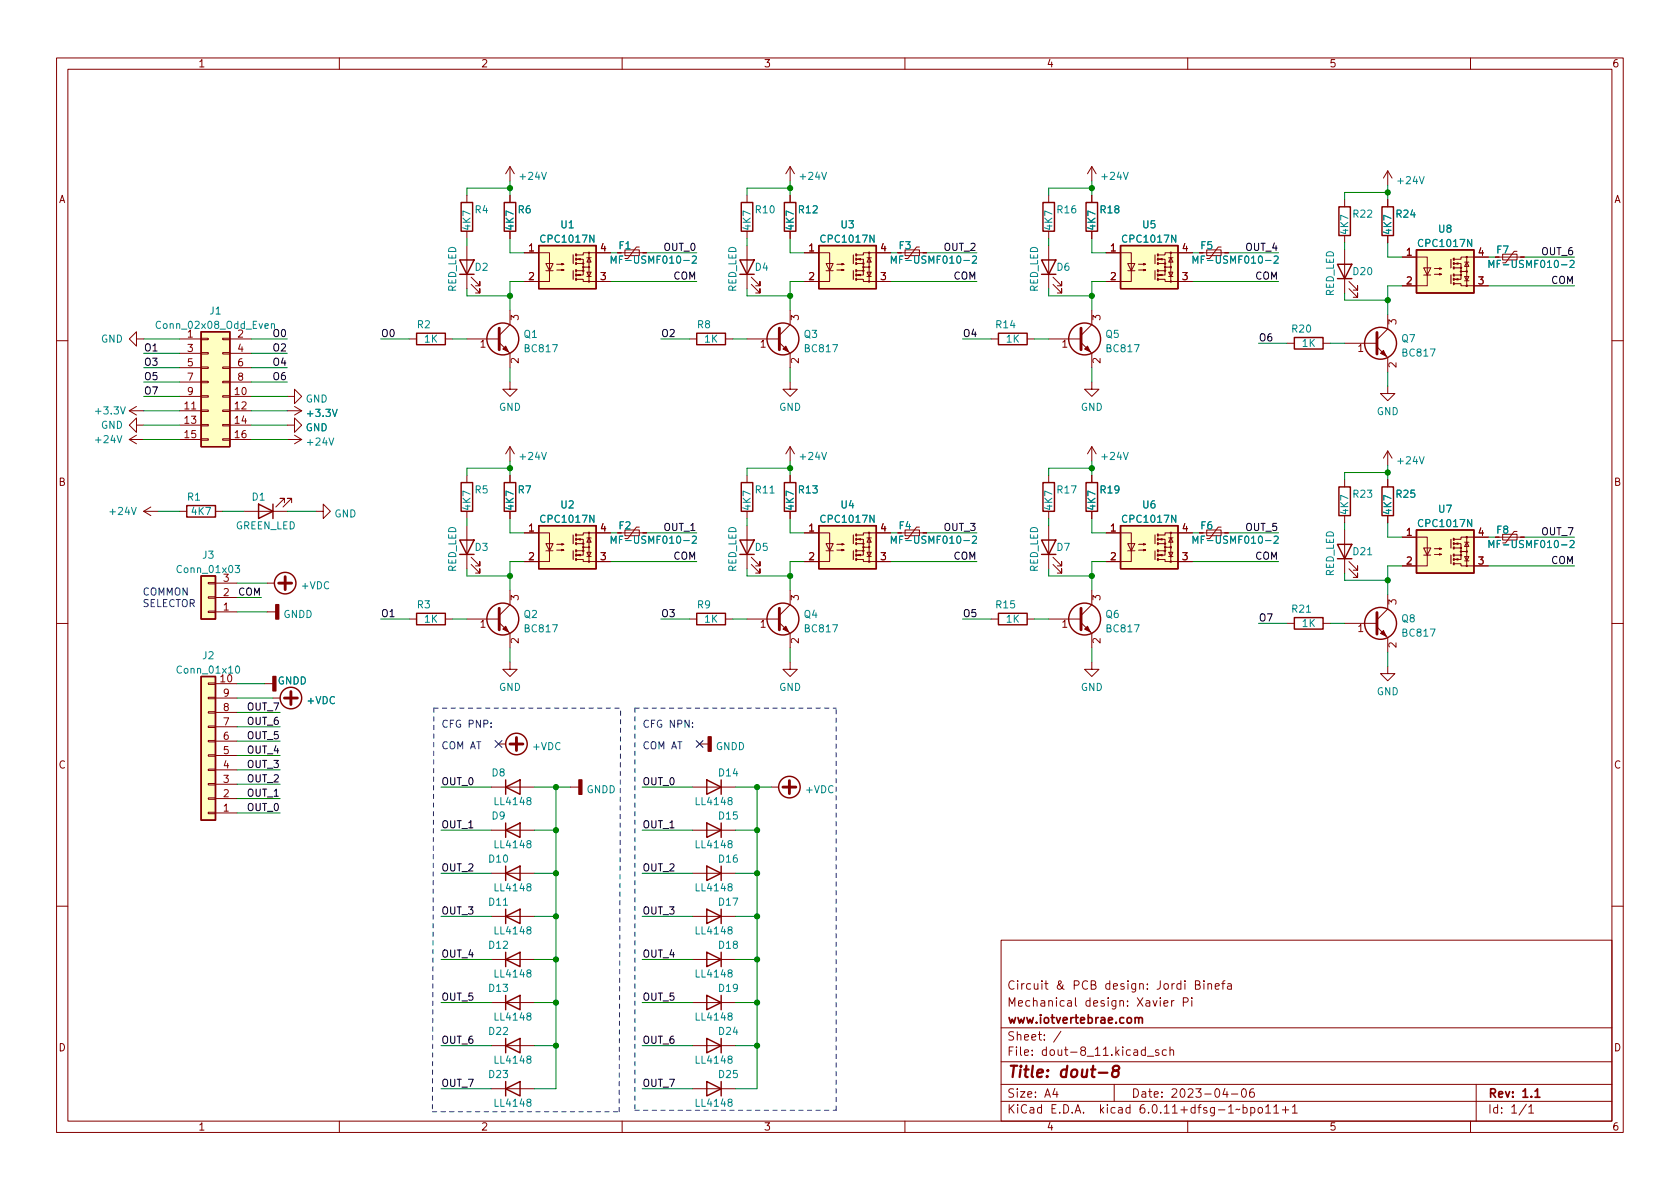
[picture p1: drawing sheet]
<svg xmlns="http://www.w3.org/2000/svg" width="297mm" height="210mm" viewBox="0 0 297 210" stroke-linecap="round" stroke-linejoin="round" font-family="sans-serif">
<g fill="none" stroke="#840000" stroke-width=".18">
<path d="M10 10.2h277v190.1h-277zM12 12.2h273v186.1h-273zM60 10.2v2M110 10.2v2M160 10.2v2M210 10.2v2M260 10.2v2M82.5 34.5v1.3M90.2 29.5v2.5M90.2 34.5v1.3M90.2 29.5l-.8 1.2M90.2 29.5l.7 1.2"/>
<path d="M132.1 34.5v1.3M139.7 29.5v2.5M139.7 34.5v1.3M139.7 29.5l-.8 1.2M139.7 29.5l.8 1.2M185.4 34.5v1.3M193 29.5v2.5M193 34.5v1.3M193 29.5l-.7 1.2M193 29.5l.8 1.2M237.7 35.3v1.3M245.4 30.2v2.6"/>
<path d="M245.4 35.3v1.3M245.4 30.2l-.8 1.3M245.4 30.2l.7 1.3M24.1 59.9v-1.2l-1.2 1.2 1.2 1.3v-1.3h1.3M31.7 59.9h3.9M35.6 59.8h1.2v.3h-1.2zM39.4 59.8h1.2v.3h-1.2zM40.6 59.9h3.8M72.4 59.9h1.3M78.7 59.9h1.3M82.5 40.9v1.3M82.5 43.4v7.6"/>
<path d="M82.5 59.9h5.8M83.3 50.3l1.5 1.5v-.8v.8h-.7M83.3 49l1.5 1.5v-.7v.7h-.7M90.2 40.9v1.3M90.2 54.9v2.5l-1.9 1.9M90.4 56.6v-.8l.4 .4 .2-.4h.5l.1 .2-.1 .6M92.7 44.7h4.5v5.1h-4.5M96.5 46.6h1.3l-.6 1.3zM96.5 47.9h1.3M98.4 47.7h1.3l-.4 .2v-.3l.4 .1M98.4 46.7h1.3l-.4 .2v-.3l.4 .1M102 45.8h1.1v.8"/>
<path d="M102 49.4h1.1v.4h4.8M102 46.6h1.1v1.3h-1.1M102.1 48.6l.5-.1v.3zM102.1 45.8l.5-.1v.3zM103.1 47.9v.7h-1.1M103.1 47.2h1M103.8 48.1h.7l-.4 .8zM103.8 48.9h.7M103.8 45.6h.7M104.1 45.6l.4 .7h-.7zM104.1 44.7v5.1M107.9 44.7h-4.8v.4h-1.1"/>
<path d="M109.2 44.7h5.1M110.5 44.2h2.5v1h-2.5zM113 43.7h-.5l-1.5 2h-.5M121.9 59.9h1.3M128.3 59.9h1.2M132.1 40.9v1.3M132.1 43.4v7.6M132.1 59.9h5.7M132.8 50.3l1.6 1.5v-.8v.8h-.8M132.8 49l1.6 1.5v-.7v.7h-.8M139.7 40.9v1.3M139.7 54.9v2.5l-1.9 1.9"/>
<path d="M139.9 56.6v-.8l.5 .4 .1-.4h.5l.2 .2-.2 .6M142.2 44.7h4.5v5.1h-4.5M146 46.6h1.3l-.6 1.3zM146 47.9h1.3M148 47.7h1.2l-.4 .2v-.3l.4 .1M148 46.7h1.2l-.4 .2v-.3l.4 .1M151.5 45.8h1.2v.8M151.5 49.4h1.2v.4h4.8M151.5 46.6h1.2v1.3h-1.2M151.6 48.6l.5-.1v.3zM151.6 45.8l.5-.1v.3zM152.7 47.9v.7h-1.2"/>
<path d="M152.7 47.2h1M153.3 48.1h.8l-.4 .8zM153.3 48.9h.8M153.3 45.6h.8M153.7 45.6l.4 .7h-.8zM153.7 44.7v5.1M157.5 44.7h-4.8v.4h-1.2M158.7 44.7h5.1M160 44.2h2.6v1h-2.6zM162.6 43.7h-.5l-1.6 2h-.5M175.3 59.9h1.2M181.6 59.9h1.3"/>
<path d="M185.4 59.9h5.7M185.4 40.9v1.3M185.4 43.4v7.6M186.2 50.3l1.5 1.5v-.8v.8h-.8M186.2 49l1.5 1.5v-.7v.7h-.8M193 40.9v1.3M193 54.9v2.5l-1.9 1.9M193.2 56.6v-.8l.5 .4 .1-.4h.6l.1 .2-.1 .6M195.6 44.7h4.4v5.1h-4.4M199.4 46.6h1.3l-.7 1.3zM199.4 47.9h1.3M201.3 47.7h1.3l-.4 .2v-.3l.4 .1"/>
<path d="M201.3 46.7h1.3l-.4 .2v-.3l.4 .1M204.9 45.8h1.1v.8M204.9 49.4h1.1v.4h4.8M204.9 46.6h1.1v1.3h-1.1M205 48.6l.5-.1v.3zM205 45.8l.5-.1v.3zM206 47.9v.7h-1.1M206 47.2h1M206.6 48.1h.8l-.4 .8zM206.6 48.9h.8M206.6 45.6h.8M207 45.6l.4 .7h-.8z"/>
<path d="M207 44.7v5.1M210.8 44.7h-4.8v.4h-1.1M212.1 44.7h5.1M213.4 44.2h2.5v1h-2.5zM215.9 43.7h-.5l-1.5 2h-.5M237.7 41.7v1.2M237.7 44.2v7.6M238.5 51l1.5 1.6v-.8v.8h-.7M238.5 49.8l1.5 1.5v-.8v.8h-.7M245.4 41.7v1.2M245.4 55.6v2.6l-1.9 1.9M245.6 57.3v-.8l.4 .5 .2-.4h.5l.1 .2-.1 .5"/>
<path d="M247.9 45.5h4.4v5h-4.4M251.7 47.4h1.3l-.7 1.2zM251.7 48.6h1.3M253.6 48.5h1.3l-.4 .1v-.2l.4 .1M253.6 47.5h1.3l-.4 .1v-.2l.4 .1M257.2 46.6h1.1v.8M257.2 50.2h1.1v.3h4.8M257.2 47.4h1.1v1.2h-1.1M257.3 49.4l.5-.1v.2zM257.3 46.6l.5-.1v.2zM258.3 48.6v.8h-1.1M258.3 48h1"/>
<path d="M259 48.9h.7l-.4 .8zM259 49.7h.7M259 46.3h.7M259.3 46.3l.4 .8h-.7zM259.3 45.5v5M263.1 45.5h-4.8v.3h-1.1M264.4 45.5h5.1M265.7 45h2.5v1h-2.5zM268.2 44.4h-.5l-1.5 2.1h-.5M10 60.2h2M22.9 72.6l1.2 .8M22.9 72.6h2.5"/>
<path d="M22.9 77.7l1.2 .8M22.9 77.7h2.5M24.1 75.2v-1.3l-1.2 1.3 1.2 1.2v-1.2h1.3M24.1 71.9l-1.2 .7M24.1 77l-1.2 .7M31.7 72.6h3.9M31.7 77.7h3.9M31.7 70.1h3.9M31.7 75.2h3.9M31.7 62.5h3.9M31.7 65h3.9M31.7 67.6h3.9"/>
<path d="M33.9 72.3h.7M35.6 77.6h1.2v.2h-1.2zM35.6 75.1h1.2v.2h-1.2zM35.6 72.5h1.2v.3h-1.2zM35.6 70h1.2v.2h-1.2zM35.6 67.4h1.2v.3h-1.2zM35.6 64.9h1.2v.2h-1.2zM35.6 62.4h1.2v.2h-1.2zM39.4 77.6h1.2v.2h-1.2zM39.4 75.1h1.2v.2h-1.2zM39.4 72.5h1.2v.3h-1.2zM39.4 70h1.2v.2h-1.2z"/>
<path d="M39.4 67.4h1.2v.3h-1.2zM39.4 64.9h1.2v.2h-1.2zM39.4 62.4h1.2v.2h-1.2zM40.6 72.6h3.8M40.6 77.7h3.8M40.6 70.1h3.8M40.6 75.2h3.8M40.6 62.5h3.8M40.6 65h3.8M40.6 67.6h3.8M50.8 75.2h1.3v-1.3l1.2 1.3-1.2 1.2v-1.2M50.8 70.1h1.3v-1.3l1.2 1.3-1.2 1.3v-1.3"/>
<path d="M50.8 72.6h2.5M50.8 77.7h2.5M52.1 77l1.2 .7M52.1 71.9l1.2 .7M53.3 77.7l-1.2 .8M53.3 72.6l-1.2 .8M85 60.5l.4-.4v1.3M88.3 60.6l1.9 1.9v2.5M90.2 67.6v1.2h1.2l-1.2 1.3-1.3-1.3h1.3M90.2 79v2.5M90.2 79l-.8 1.3M90.2 79l.7 1.3"/>
<path d="M91.6 63.4v.8l-.9-.8-.3 .2 .1 .5M134.6 60.5l.3-.4v1.3M137.8 60.6l1.9 1.9v2.5M139.7 67.6v1.2h1.3l-1.3 1.3-1.3-1.3h1.3M139.7 79v2.5M139.7 79l-.8 1.3M139.7 79l.8 1.3M141.2 63.4v.8l-.9-.8-.4 .2 .1 .5M187.9 60.5l.4-.4v1.3M191.1 60.6l1.9 1.9v2.5M193 67.6v1.2h1.3l-1.3 1.3-1.2-1.3h1.2M193 79v2.5"/>
<path d="M193 79l-.7 1.3M193 79l.8 1.3M194.5 63.4v.8l-.9-.8-.4 .2 .2 .5M227.6 60.7h1.3M233.9 60.7h1.3M237.7 60.7h5.8M240.2 61.3l.4-.4v1.3M243.5 61.3l1.9 1.9v2.6M245.4 68.3v1.3h1.2l-1.2 1.3-1.3-1.3h1.3M245.4 79.8v2.5M245.4 79.8l-.8 1.2M245.4 79.8l.7 1.2"/>
<path d="M246.8 64.1v.8l-.9-.8-.3 .3 .1 .5M285 60.2h2M25.4 90.4h2.5M25.4 90.4l1.3 .8M26.7 89.7l-1.3 .7M31.7 90.4h1.3M38.1 90.4h1.3M43.2 90.4h7.6M50.3 88.9v-.8h-.8h.8l-1.5 1.6M51.6 88.9v-.8h-.8h.8l-1.6 1.6M55.9 90.4h1.2v-1.3l1.3 1.3-1.3 1.3v-1.3M82.5 84.1v1.2"/>
<path d="M82.5 90.4v1.3M82.5 93v7.6M83.3 99.8l1.5 1.5v-.7v.7h-.7M83.3 98.5l1.5 1.6v-.8v.8h-.7M90.2 84.1v1.2M90.2 90.4v1.3M92.7 94.2h4.5v5.1h-4.5M96.5 96.1h1.3l-.6 1.3zM96.5 97.4h1.3M98.4 97.3h1.3l-.4 .1v-.3l.4 .2M98.4 96.3h1.3l-.4 .1v-.3l.4 .2M102 95.4h1.1v.7"/>
<path d="M102 98.9h1.1v.4h4.8M102 96.1h1.1v1.3h-1.1M102.1 98.2l.5-.2v.3zM102.1 95.4l.5-.2v.3zM103.1 97.4v.8h-1.1M103.1 96.8h1M103.8 97.7h.7l-.4 .7zM103.8 98.4h.7M103.8 95.1h.7M104.1 95.1l.4 .8h-.7zM104.1 94.2v5.1M107.9 94.2h-4.8v.4h-1.1"/>
<path d="M109.2 94.2h5.1M110.5 93.7h2.5v1h-2.5zM113 93.2h-.5l-1.5 2h-.5M132.1 84.1v1.2M132.1 90.4v1.3M132.1 93v7.6M132.8 99.8l1.6 1.5v-.7v.7h-.8M132.8 98.5l1.6 1.6v-.8v.8h-.8M139.7 84.1v1.2M139.7 90.4v1.3M142.2 94.2h4.5v5.1h-4.5M146 96.1h1.3l-.6 1.3z"/>
<path d="M146 97.4h1.3M148 97.3h1.2l-.4 .1v-.3l.4 .2M148 96.3h1.2l-.4 .1v-.3l.4 .2M151.5 95.4h1.2v.7M151.5 98.9h1.2v.4h4.8M151.5 96.1h1.2v1.3h-1.2M151.6 98.2l.5-.2v.3zM151.6 95.4l.5-.2v.3zM152.7 97.4v.8h-1.2M152.7 96.8h1M153.3 97.7h.8l-.4 .7zM153.3 98.4h.8"/>
<path d="M153.3 95.1h.8M153.7 95.1l.4 .8h-.8zM153.7 94.2v5.1M157.5 94.2h-4.8v.4h-1.2M158.7 94.2h5.1M160 93.7h2.6v1h-2.6zM162.6 93.2h-.5l-1.6 2h-.5M185.4 84.1v1.2M185.4 90.4v1.3M185.4 93v7.6M186.2 99.8l1.5 1.5v-.7v.7h-.8M186.2 98.5l1.5 1.6v-.8v.8h-.8"/>
<path d="M193 84.1v1.2M193 90.4v1.3M195.6 94.2h4.4v5.1h-4.4M199.4 96.1h1.3l-.7 1.3zM199.4 97.4h1.3M201.3 97.3h1.3l-.4 .1v-.3l.4 .2M201.3 96.3h1.3l-.4 .1v-.3l.4 .2M204.9 95.4h1.1v.7M204.9 98.9h1.1v.4h4.8M204.9 96.1h1.1v1.3h-1.1M205 98.2l.5-.2v.3zM205 95.4l.5-.2v.3z"/>
<path d="M206 97.4v.8h-1.1M206 96.8h1M206.6 97.7h.8l-.4 .7zM206.6 98.4h.8M206.6 95.1h.8M207 95.1l.4 .8h-.8zM207 94.2v5.1M210.8 94.2h-4.8v.4h-1.1M212.1 94.2h5.1M213.4 93.7h2.5v1h-2.5zM215.9 93.2h-.5l-1.5 2h-.5M237.7 84.8v1.3"/>
<path d="M237.7 91.2v1.3M237.7 93.7v7.6M238.5 99.3l1.5 1.5v-.7v.7h-.7M245.4 84.8v1.3M245.4 91.2v1.3M247.9 95h4.4v5.1h-4.4M251.7 96.9h1.3l-.7 1.3zM251.7 98.2h1.3M253.6 98h1.3l-.4 .2v-.3l.4 .1M253.6 97h1.3l-.4 .1v-.2l.4 .1M257.2 96.1h1.1v.8M257.2 99.7h1.1v.4h4.8"/>
<path d="M257.2 96.9h1.1v1.3h-1.1M257.3 98.9l.5-.1v.3zM257.3 96.1l.5-.1v.3zM258.3 98.2v.7h-1.1M258.3 97.5h1M259 98.4h.7l-.4 .8zM259 99.2h.7M259 95.9h.7M259.3 95.9l.4 .7h-.7zM259.3 95v5.1M263.1 95h-4.8v.4h-1.1M264.4 95h5.1"/>
<path d="M265.7 94.5h2.5v1h-2.5zM268.2 94h-.5l-1.5 2h-.5M10 110.2h2M36.8 103h1.3v.2h-1.3zM36.8 105.5h1.3v.3h-1.3zM36.8 108.1h1.3v.2h-1.3zM38.1 108.2h3.8M38.1 105.7h3.8M38.1 103.1h3.8M47.2 108.2h1.6M47.2 103.1h1.3M72.4 109.5h1.3"/>
<path d="M78.7 109.5h1.3M82.5 109.5h5.8M85 110l.4-.3v1.2M88.3 110.1l1.9 1.9v2.5M90.2 117.1v1.3h1.2l-1.2 1.2-1.3-1.2h1.3M90.2 104.4v2.5l-1.9 1.9M90.4 106.1v-.8l.4 .4 .2-.3h.5l.1 .1-.1 .6M91.6 112.9v.8l-.9-.8-.3 .3 .1 .4M121.9 109.5h1.3M128.3 109.5h1.2M132.1 109.5h5.7M134.6 110l.3-.3v1.2"/>
<path d="M137.8 110.1l1.9 1.9v2.5M139.7 117.1v1.3h1.3l-1.3 1.2-1.3-1.2h1.3M139.7 104.4v2.5l-1.9 1.9M139.9 106.1v-.8l.5 .4 .1-.3h.5l.2 .1-.2 .6M141.2 112.9v.8l-.9-.8-.4 .3 .1 .4M175.3 109.5h1.2M181.6 109.5h1.3M185.4 109.5h5.7M187.9 110l.4-.3v1.2M191.1 110.1l1.9 1.9v2.5M193 117.1v1.3h1.3l-1.3 1.2-1.2-1.2h1.2M193 104.4v2.5l-1.9 1.9"/>
<path d="M193.2 106.1v-.8l.5 .4 .1-.3h.6l.1 .1-.1 .6M194.5 112.9v.8l-.9-.8-.4 .3 .2 .4M227.6 110.2h1.3M233.9 110.2h1.3M237.7 110.2h5.8M238.5 100.6l1.5 1.5v-.8v.8h-.7M240.2 110.8l.4-.4v1.3M243.5 110.9l1.9 1.9v2.5M245.4 117.9v1.2h1.2l-1.2 1.3-1.3-1.3h1.3M245.4 105.2v2.5l-1.9 1.9M245.6 106.8v-.7l.4 .4 .2-.4h.5l.1 .2-.1 .5M246.8 113.7v.8l-.9-.8-.3 .2 .1 .5"/>
<path d="M285 110.2h2M36.8 120.8h1.3v.2h-1.3zM36.8 123.3h1.3v.3h-1.3zM36.8 125.9h1.3v.2h-1.3zM36.8 128.4h1.3v.2h-1.3zM36.8 130.9h1.3v.3h-1.3zM36.8 133.5h1.3v.2h-1.3zM36.8 136h1.3v.3h-1.3zM36.8 138.6h1.3v.2h-1.3zM38.1 123.4h3.8M38.1 120.9h3.8M38.1 138.7h3.8"/>
<path d="M38.1 136.1h3.8M38.1 133.6h3.8M38.1 131.1h3.8M38.1 128.5h3.8M38.1 126h3.8M46.7 120.9h1.6M48.3 123.4h1.2M86.9 139.2h7.6M88.1 131.6h1.3M100.8 139.2h1.6M122.4 139.2h7.6M123.7 131.6h1.5"/>
<path d="M136.4 139.2h1.3M36.8 141.1h1.3v.2h-1.3zM36.8 143.6h1.3v.3h-1.3zM38.1 143.8h3.8M38.1 141.2h3.8M86.9 154.4h7.6M86.9 146.8h7.6M122.4 154.4h7.6M122.4 146.8h7.6M10 160.2h2M86.9 162h7.6M86.9 169.7h7.6"/>
<path d="M86.9 177.3h7.6M122.4 162h7.6M122.4 169.7h7.6M122.4 177.3h7.6M177 166.3h108v32h-108zM184.7 173.9h.6M184.9 173.4v1.3l.4 .2M188.8 177h.6v.9M189.4 177.3l-.5 .1a.29 .29 0 0 0-.2 .2 .29 .29 0 0 0 .2 .3h.5M190.1 176.4v1.3l.3 .2M199.4 177.8v.1M199.4 177v.1"/>
<path d="M202.9 174.8v.1M202.9 174v.1M285 160.2h2M60 198.3v2M86.9 192.5h7.6M86.9 184.9h7.6M110 198.3v2M122.4 192.5h7.6M122.4 184.9h7.6M160 198.3v2M177 194.8h108M177 191.8h108"/>
<path d="M177 187.8h108M177 181.8h108M182.5 186.5v.1M182.5 185.7v.1M184.6 183.8v.1M184.6 183v.1M187.6 182.4l-1.3 1.9M197 191.8v3M204.9 185.7l-.4-.1-.2 .2 .1 .3 .5 .1v.4h-.6M206.2 185.7l-.4-.1-.3 .3v.4l.1 .3h.6M206.9 185.8l.2-.2 .3 .1 .1 .9M206.9 185.1v1.5"/>
<path d="M210 198.3v2M217.7 193.5h1.2M219.7 192.6l.2-.1a.81 .81 0 0 1 .5 .7 .81 .81 0 0 1-.3 .8h-.1a.81 .81 0 0 1-.6-.6 .81 .81 0 0 1 .3-.8zM221.6 192.5a.59 .59 0 0 0-.7 .7v.5l.2 .3h.4l.2-.1 .1-.5-.2-.2-.4-.1-.3 .3M223.8 196.8h.8M225.2 195.8l.4-.5v1.5M225.2 196.8h.9M226.7 196.3h1.2M227.3 195.7v1.1M228.5 195.8l.4-.5v1.5M228.5 196.8h.9M260 198.3v2"/>
<path d="M261 191.8v6.5M270.3 195.8l.4-.5v1.5M270.3 196.8h.9"/>
<circle cx="103.1" cy="47.9" r=".13"/>
<circle cx="103.1" cy="47.2" r=".13"/>
<circle cx="103.1" cy="46.6" r=".13"/>
<circle cx="104.1" cy="49.8" r=".13"/>
<circle cx="104.1" cy="47.2" r=".13"/>
<circle cx="104.1" cy="44.7" r=".13"/>
<circle cx="152.7" cy="46.6" r=".13"/>
<circle cx="152.7" cy="47.2" r=".13"/>
<circle cx="152.7" cy="47.9" r=".13"/>
<circle cx="153.7" cy="49.8" r=".13"/>
<circle cx="153.7" cy="47.2" r=".13"/>
<circle cx="153.7" cy="44.7" r=".13"/>
<circle cx="206" cy="47.9" r=".13"/>
<circle cx="206" cy="47.2" r=".13"/>
<circle cx="206" cy="46.6" r=".13"/>
<circle cx="207" cy="47.2" r=".13"/>
<circle cx="207" cy="44.7" r=".13"/>
<circle cx="207" cy="49.8" r=".13"/>
<circle cx="258.3" cy="48.6" r=".13"/>
<circle cx="258.3" cy="48" r=".13"/>
<circle cx="258.3" cy="47.4" r=".13"/>
<circle cx="259.3" cy="50.5" r=".13"/>
<circle cx="259.3" cy="48" r=".13"/>
<circle cx="259.3" cy="45.5" r=".13"/>
<circle cx="103.1" cy="96.1" r=".13"/>
<circle cx="103.1" cy="97.4" r=".13"/>
<circle cx="103.1" cy="96.8" r=".13"/>
<circle cx="104.1" cy="99.3" r=".13"/>
<circle cx="104.1" cy="96.8" r=".13"/>
<circle cx="104.1" cy="94.2" r=".13"/>
<circle cx="152.7" cy="96.8" r=".13"/>
<circle cx="152.7" cy="96.1" r=".13"/>
<circle cx="152.7" cy="97.4" r=".13"/>
<circle cx="153.7" cy="99.3" r=".13"/>
<circle cx="153.7" cy="96.8" r=".13"/>
<circle cx="153.7" cy="94.2" r=".13"/>
<circle cx="206" cy="97.4" r=".13"/>
<circle cx="206" cy="96.1" r=".13"/>
<circle cx="206" cy="96.8" r=".13"/>
<circle cx="207" cy="96.8" r=".13"/>
<circle cx="207" cy="94.2" r=".13"/>
<circle cx="207" cy="99.3" r=".13"/>
<circle cx="258.3" cy="97.5" r=".13"/>
<circle cx="258.3" cy="98.2" r=".13"/>
<circle cx="258.3" cy="96.9" r=".13"/>
<circle cx="259.3" cy="97.5" r=".13"/>
<circle cx="259.3" cy="95" r=".13"/>
<circle cx="259.3" cy="100.1" r=".13"/>
</g>
<path d="M197.1 189.3l-.3-.2v-.3a.64 .64 0 0 1 1-.1l.1 .2a.66 .66 0 0 1-.8 .4 .65 .65 0 0 0-.3 1.1 .65 .65 0 0 0 .8-.1 .65 .65 0 0 0 0-.9l-.1-.1" fill="none" stroke="#840000" stroke-width=".4"/>
<path d="M200.7 180.1l.2-.2 .4 .1v.9M201.3 180.1l.3-.2 .3 .1 .1 .9" fill="none" stroke="#840000" stroke-width=".3"/>
<g fill="none" stroke="#840000" stroke-width=".25">
<path d="M81.5 35.8h2.1v5.1h-2.1zM89.2 35.8h2v5.1h-2zM131.1 35.8h2v5.1h-2zM138.7 35.8h2v5.1h-2zM184.4 35.8h2v5.1h-2zM192 35.8h2.1v5.1h-2.1zM236.7 36.6h2.1v5.1h-2.1zM244.3 36.6h2.1v5.1h-2.1zM35.6 58.7h5v20.3h-5zM73.7 58.9h5v2.1h-5zM81.3 46h2.5l-1.3 2.5zM81.3 48.5h2.5"/>
<path d="M95.2 43.4h10.2v7.6h-10.2zM123.2 58.9h5.1v2.1h-5.1zM130.8 46h2.5l-1.2 2.5zM130.8 48.5h2.5M144.8 43.4h10.1v7.6h-10.1zM176.5 58.9h5.1v2.1h-5.1zM184.1 46h2.6l-1.3 2.5zM184.1 48.5h2.6M198.1 43.4h10.2v7.6h-10.2zM228.9 59.7h5v2h-5zM236.5 46.7h2.5l-1.3 2.6zM236.5 49.3h2.5"/>
<path d="M250.4 44.2h10.2v7.6h-10.2zM33 89.4h5.1v2h-5.1zM45.7 89.1l2.6 1.3-2.6 1.3zM48.3 89.1v2.6M81.3 95.5h2.5l-1.3 2.5zM81.3 98h2.5M81.5 85.3h2.1v5.1h-2.1zM89.2 85.3h2v5.1h-2zM95.2 93h10.2v7.6h-10.2zM130.8 95.5h2.5l-1.2 2.5zM130.8 98h2.5M131.1 85.3h2v5.1h-2z"/>
<path d="M138.7 85.3h2v5.1h-2zM144.8 93h10.1v7.6h-10.1zM184.1 95.5h2.6l-1.3 2.5zM184.1 98h2.6M184.4 85.3h2v5.1h-2zM192 85.3h2.1v5.1h-2.1zM198.1 93h10.2v7.6h-10.2zM236.5 96.3h2.5l-1.3 2.5zM236.5 98.8h2.5M236.7 86.1h2.1v5.1h-2.1zM244.3 86.1h2.1v5.1h-2.1zM250.4 93.7h10.2v7.6h-10.2z"/>
<path d="M35.6 101.8h2.5v7.7h-2.5zM35.6 119.6h2.5v25.4h-2.5zM73.7 108.5h5v2h-5zM123.2 108.5h5.1v2h-5.1zM176.5 108.5h5.1v2h-5.1zM228.9 109.2h5v2h-5zM89.4 139.2l2.5-1.3v2.6zM89.4 137.9v2.6M125 137.9l2.5 1.3-2.5 1.3zM127.5 137.9v2.6M89.4 154.4l2.5-1.2v2.5zM89.4 146.8l2.5-1.3v2.6z"/>
<path d="M89.4 145.5v2.6M89.4 153.2v2.5M125 145.5l2.5 1.3-2.5 1.3zM125 153.2l2.5 1.2-2.5 1.3zM127.5 145.5v2.6M127.5 153.2v2.5M89.4 162l2.5-1.2v2.5zM89.4 169.7l2.5-1.3v2.5zM89.4 177.3l2.5-1.3v2.6zM89.4 160.8v2.5M89.4 168.4v2.5M89.4 176v2.6"/>
<path d="M125 160.8l2.5 1.2-2.5 1.3zM125 168.4l2.5 1.3-2.5 1.2zM125 176l2.5 1.3-2.5 1.3zM127.5 160.8v2.5M127.5 168.4v2.5M127.5 176v2.6M89.4 184.9l2.5-1.3v2.6zM89.4 192.5l2.5-1.2v2.5zM89.4 183.6v2.6M89.4 191.3v2.5M125 191.3l2.5 1.2-2.5 1.3zM125 183.6l2.5 1.3-2.5 1.3z"/>
<path d="M127.5 183.6v2.6M127.5 191.3v2.5"/>
<circle cx="88.9" cy="59.9" r="2.82"/>
<circle cx="138.4" cy="59.9" r="2.82"/>
<circle cx="191.8" cy="59.9" r="2.82"/>
<circle cx="244.1" cy="60.7" r="2.82"/>
<circle cx="50.4" cy="103.1" r="1.9"/>
<circle cx="88.9" cy="109.5" r="2.82"/>
<circle cx="138.4" cy="109.5" r="2.82"/>
<circle cx="191.8" cy="109.5" r="2.82"/>
<circle cx="244.1" cy="110.2" r="2.82"/>
<circle cx="51.4" cy="123.4" r="1.9"/>
<circle cx="91.3" cy="131.6" r="1.9"/>
<circle cx="139.6" cy="139.2" r="1.9"/>
</g>
<g fill="none" stroke="#008484" stroke-width=".18">
<path d="M95.8 30.5l.4 1.2 .4-1.2M145.3 30.5l.4 1.2 .4-1.2M198.6 30.5l.5 1.2 .4-1.2M251 31.2l.4 1.3 .4-1.3M46.8 57.7l.6-.2v-.2l-.4-.1-.2 .2 .1 .6h.5M48 57.4l.2-.2 .3 .1v.8M48 57.2v.9M105 41.6v1.2l-.7-1.2v1.2M120.9 46.1h1M122.4 45.4l.5-.1 .2 .3-.8 .9h.8M154.5 41.6v1.2l-.7-1.2v1.2M170.4 46.1h1"/>
<path d="M171.9 45.4l.5-.1 .3 .3-.8 .9h.8M207.9 41.6v1.2l-.7-1.2v1.2M223.8 46.1h.9M225.3 45.4l.5-.1 .2 .3-.8 .9h.8M260.2 42.3v1.3l-.7-1.3v1.3M276.1 46.8h1M277.6 46.2l.5-.2 .2 .4-.8 .9h.8M20.7 77l.4 1.3 .4-1.3M21.3 71.9l.4 1.3 .5-1.3M58.2 77.5l.4 1.2 .4-1.2M58.8 72.4l.4 1.2 .4-1.2M95.8 80l.4 1.3 .4-1.3"/>
<path d="M97.7 60.9h.8l-.5 1.3M145.3 80l.4 1.3 .4-1.3M147.2 60.9h.9l-.6 1.3M198.6 80l.5 1.3 .4-1.3M200.6 60.9h.8l-.5 1.3M252.9 61.7h.8l-.5 1.3M23.2 89.7l.5 1.3 .4-1.3M41.6 100h.8l-.5 .5 .4 .1v.5l-.2 .2-.5-.2M105 91.1v1.3l-.7-1.3v1.3M120.9 95.6h1M122.4 94.9l.5-.1 .2 .4-.8 .9h.8M136.2 87.2h.7"/>
<path d="M154.5 91.1v1.3l-.7-1.3v1.3M170.4 95.6h1M171.9 94.9l.5-.1 .3 .4-.8 .9h.8M207.9 91.1v1.3l-.7-1.3v1.3M223.8 95.6h.9M225.3 94.9l.5-.1 .2 .4-.8 .9h.8M241.8 98.1h.7M251 80.8l.4 1.2 .4-1.2M260.2 91.9v1.2l-.7-1.2v1.2M276.1 96.4h1M277.6 95.7l.5-.1 .2 .3-.8 .9h.8M41.8 117.9l.1-.1a.68 .68 0 0 1 .5 .6 .68 .68 0 0 1-.5 .6l-.1-.1-.2-.3z"/>
<path d="M97.7 110.5h.8l-.5 1.2M147.2 110.5h.9l-.6 1.2M200.6 110.5h.8l-.5 1.2M231 108.3h.7M252.9 111.2h.8l-.5 1.3M93.4 141.6l-.2-.3v-.1l.2-.2 .4 .1 .1 .2-.1 .2-.5 .1-.1 .2v.3l.2 .2h.2l.3-.2-.1-.4-.2-.1M93.4 156.8l-.2-.2v-.2l.2-.1h.4l.1 .2-.1 .2-.5 .2-.1 .2v.2l.2 .2h.2l.3-.2-.1-.4-.2-.1M93.4 149.2l-.2-.2v-.2l.2-.1h.4l.1 .2-.1 .2-.5 .2-.1 .1v.3l.2 .2h.2l.3-.2-.1-.4-.2-.1M129 141.6l-.3-.3 .1-.1 .2-.2 .3 .1 .1 .2v.2l-.6 .1-.1 .2v.3l.3 .2h.2l.2-.2v-.3l-.2-.2M129 149.2l-.3-.2 .1-.2 .2-.1h.3l.1 .2v.2l-.6 .2-.1 .1v.3l.3 .2h.2l.2-.2v-.3l-.2-.2M129 156.8l-.3-.2 .1-.2 .2-.1h.3l.1 .2v.2l-.6 .2-.1 .2v.2l.3 .2h.2l.2-.2v-.2l-.2-.3M89 160.1h.7"/>
<path d="M93.4 164.4l-.2-.2v-.2l.2-.1 .4 .1 .1 .1-.1 .2-.5 .2-.1 .2v.2l.2 .3h.2l.3-.3-.1-.3-.2-.2M93.4 172.1l-.2-.3v-.2l.2-.1 .4 .1 .1 .2-.1 .1-.5 .2-.1 .2v.2l.2 .3h.2l.3-.3-.1-.3-.2-.1M93.4 179.7l-.2-.3v-.1l.2-.2 .4 .1 .1 .2-.1 .2-.5 .1-.1 .2v.3l.2 .2h.2l.3-.2-.1-.4-.2-.1M129 164.4l-.3-.2 .1-.2 .2-.1 .3 .1 .1 .1v.2l-.6 .2-.1 .2v.2l.3 .3h.2l.2-.3v-.2l-.2-.3M129 172.1l-.3-.3 .1-.2 .2-.1 .3 .1 .1 .2v.1l-.6 .2-.1 .2v.2l.3 .3h.2l.2-.3v-.2l-.2-.2M129 179.7l-.3-.3 .1-.1 .2-.2 .3 .1 .1 .2v.2l-.6 .1-.1 .2v.3l.3 .2h.2l.2-.2v-.3l-.2-.2M93.4 187.3l-.2-.2v-.2l.2-.1h.4l.1 .2-.1 .2-.5 .2-.1 .1v.3l.2 .2h.2l.3-.2-.1-.4-.2-.1M93.4 194.9l-.2-.2v-.2l.2-.1h.4l.1 .2-.1 .2-.5 .2-.1 .2v.2l.2 .2h.2l.3-.2-.1-.4-.2-.1M129 194.9l-.3-.2 .1-.2 .2-.1h.3l.1 .2v.2l-.6 .2-.1 .2v.2l.3 .2h.2l.2-.2v-.2l-.2-.3M129 187.3l-.3-.2 .1-.2 .2-.1h.3l.1 .2v.2l-.6 .2-.1 .1v.3l.3 .2h.2l.2-.2v-.3l-.2-.2"/>
</g>
<g fill="none" stroke="#840000" stroke-width=".51">
<path d="M88.3 58v3.8M137.8 58v3.8M191.1 58v3.8M243.5 58.8v3.8M49.3 103.1h2.3M50.4 102v2.3M88.3 107.6v3.8M137.8 107.6v3.8M191.1 107.6v3.8M243.5 108.3v3.8M50.3 123.4h2.3M51.4 122.3v2.3"/>
<path d="M90.2 131.6h2.3M91.3 130.4v2.3M138.4 139.2h2.3M139.6 138v2.3"/>
</g>
<g fill="#840000" stroke="#840000" stroke-width=".25">
<path d="M102.4 137.9h.5v2.6h-.5z"/>
<path d="M125.2 130.3h.5v2.5h-.5z"/>
<path d="M48.3 119.6h.5v2.6h-.5z"/>
<path d="M48.8 106.9h.5v2.6h-.5z"/>
</g>
<g fill="#ffffc2" stroke="#ffffc2" stroke-width=".18">
<path d="M95.2 43.4h10.2v7.6h-10.2z"/>
<path d="M144.8 93h10.1v7.6h-10.1z"/>
<path d="M95.2 93h10.2v7.6h-10.2z"/>
<path d="M198.1 93h10.2v7.6h-10.2z"/>
<path d="M35.6 58.7h5v20.3h-5z"/>
<path d="M198.1 43.4h10.2v7.6h-10.2z"/>
<path d="M250.4 93.7h10.2v7.6h-10.2z"/>
<path d="M250.4 44.2h10.2v7.6h-10.2z"/>
<path d="M35.6 101.8h2.5v7.7h-2.5z"/>
<path d="M35.6 119.6h2.5v25.4h-2.5z"/>
<path d="M144.8 43.4h10.1v7.6h-10.1z"/>
</g>
<g fill="none" stroke="#840000" stroke-width=".2">
<path d="M101.3 45.1v1.5M101.3 47.9v1.5M150.9 45.1v1.5M150.9 47.9v1.5M204.2 45.1v1.5M204.2 47.9v1.5M256.5 45.8v1.6M256.5 48.6v1.6M101.3 94.6v1.5M101.3 97.4v1.5M150.9 94.6v1.5M150.9 97.4v1.5"/>
<path d="M204.2 94.6v1.5M204.2 97.4v1.5M256.5 95.4v1.5M256.5 98.2v1.5"/>
</g>
<g fill="none" stroke="#840000" stroke-width=".36">
<path d="M101.9 49.3v.2M101.9 48.5v.3M101.9 46.5v.2M101.9 45.7v.3M101.9 45v.2M101.9 47.7v.3M151.4 49.3v.2M151.4 48.5v.3M151.4 46.5v.2M151.4 45.7v.3M151.4 45v.2M151.4 47.7v.3"/>
<path d="M204.7 49.3v.2M204.7 48.5v.3M204.7 46.5v.2M204.7 45.7v.3M204.7 45v.2M204.7 47.7v.3M257 50v.3M257 49.3v.2M257 47.2v.3M257 46.5v.2M257 45.7v.3M257 48.5v.3"/>
<path d="M101.9 98.8v.3M101.9 98v.3M101.9 96v.3M101.9 95.2v.3M101.9 94.5v.2M101.9 97.3v.2M151.4 98.8v.3M151.4 98v.3M151.4 96v.3M151.4 95.2v.3M151.4 94.5v.2M151.4 97.3v.2"/>
<path d="M204.7 98.8v.3M204.7 98v.3M204.7 96v.3M204.7 95.2v.3M204.7 94.5v.2M204.7 97.3v.2M257 99.6v.2M257 98.8v.3M257 96.8v.2M257 96v.3M257 95.2v.3M257 98v.3"/>
</g>
<g fill="#840000" stroke="#840000" stroke-width=".18">
<path d="M88.9 61.7l.5-.5 .5 1z"/>
<path d="M88.9 111.2l.5-.5 .5 1.1z"/>
<path d="M191.8 111.2l.5-.5 .5 1.1z"/>
<path d="M191.8 61.7l.5-.5 .5 1z"/>
<path d="M244.1 112l.5-.5 .5 1z"/>
<path d="M138.4 61.7l.5-.5 .5 1z"/>
<path d="M244.1 62.5l.5-.5 .5 1z"/>
<path d="M138.4 111.2l.5-.5 .5 1.1z"/>
</g>
<path d="M76.7 125.2l-.2 71.4M76.7 125.2h33M112.3 125.2h35.5M112.3 125.2v71.1M76.5 196.6h33M109.5 196.6l.2-71.4M112.3 196.3h35.5M147.8 196.3v-71.1" fill="none" stroke="#0000c2" stroke-width=".18" stroke-dasharray=".8 .8"/>
<g fill="none" stroke="#008400" stroke-width=".18">
<path d="M90.2 33.3h-7.7v1.2M90.2 32v2.5M139.7 32v2.5M139.7 33.3h-7.6v1.2M193 32v2.5M193 33.3h-7.6v1.2M245.4 32.8v2.5M245.4 34h-7.7v1.3M25.4 59.9h6.3M44.4 59.9h6.4M67.3 59.9h5.1M80 59.9h2.5"/>
<path d="M82.5 42.2v1.2M82.5 51v1.3h7.7M90.2 42.2v2.5h2.5M92.7 49.8h-2.5v5.1M107.9 44.7h1.3M107.9 49.8h15.3M114.3 44.7h8.9M116.8 59.9h5.1M129.5 59.9h2.6M132.1 42.2v1.2M132.1 51v1.3h7.6M139.7 42.2v2.5h2.5"/>
<path d="M142.2 49.8h-2.5v5.1M157.5 44.7h1.2M157.5 49.8h15.2M163.8 44.7h8.9M170.2 59.9h5.1M182.9 59.9h2.5M185.4 42.2v1.2M185.4 51v1.3h7.6M193 42.2v2.5h2.6M195.6 49.8h-2.6v5.1M210.8 44.7h1.3M210.8 49.8h15.3"/>
<path d="M217.2 44.7h8.9M237.7 42.9v1.3M237.7 51.8v1.3h7.7M245.4 42.9v2.6h2.5M247.9 50.5h-2.5v5.1M263.1 45.5h1.3M263.1 50.5h15.3M269.5 45.5h8.9M25.4 70.1h6.3M25.4 65h6.3M25.4 67.6h6.3M25.4 62.5h6.3"/>
<path d="M25.4 72.6h6.3M25.4 77.7h6.3M25.4 75.2h6.3M44.4 70.1h6.4M44.4 65h6.4M44.4 67.6h6.4M44.4 62.5h6.4M44.4 72.6h6.4M44.4 77.7h6.4M44.4 75.2h6.4M90.2 65v2.6M139.7 65v2.6"/>
<path d="M193 65v2.6M222.5 60.7h5.1M235.2 60.7h2.5M245.4 65.8v2.5M27.9 90.4h3.8M39.4 90.4h3.8M50.8 90.4h5.1M82.5 91.7v1.3M90.2 91.7v2.5h2.5M90.2 81.5v2.6M90.2 82.8h-7.7v1.3M92.7 99.3h-2.5v5.1"/>
<path d="M107.9 94.2h1.3M107.9 99.3h15.3M114.3 94.2h8.9M132.1 91.7v1.3M139.7 91.7v2.5h2.5M139.7 81.5v2.6M139.7 82.8h-7.6v1.3M142.2 99.3h-2.5v5.1M157.5 94.2h1.2M157.5 99.3h15.2M163.8 94.2h8.9M185.4 91.7v1.3"/>
<path d="M193 91.7v2.5h2.6M193 81.5v2.6M193 82.8h-7.6v1.3M195.6 99.3h-2.6v5.1M210.8 94.2h1.3M210.8 99.3h15.3M217.2 94.2h8.9M237.7 92.5v1.2M245.4 82.3v2.5M245.4 92.5v2.5h2.5M245.4 83.6h-7.7v1.2M263.1 95h1.3"/>
<path d="M269.5 95h8.9M41.9 105.7h4.3M41.9 108.2h5.3M41.9 103.1h5.3M67.3 109.5h5.1M80 109.5h2.5M82.5 100.6v1.2h7.7M90.2 114.5v2.6M116.8 109.5h5.1M129.5 109.5h2.6M132.1 100.6v1.2h7.6M139.7 114.5v2.6"/>
<path d="M170.2 109.5h5.1M182.9 109.5h2.5M185.4 100.6v1.2h7.6M193 114.5v2.6M222.5 110.2h5.1M235.2 110.2h2.5M237.7 101.3v1.3h7.7M245.4 115.3v2.6M247.9 100.1h-2.5v5.1M263.1 100.1h15.3M41.9 138.7h7.6M41.9 136.1h7.6"/>
<path d="M41.9 128.5h7.6M41.9 131.1h7.6M41.9 133.6h7.6M41.9 126h7.6M41.9 123.4h6.4M41.9 120.9h4.8M78 139.2h8.9M94.5 139.2h6.3M98.3 139.2v53.3h-3.8M113.5 139.2h8.9M130 139.2h6.4M133.9 139.2v53.3h-3.9"/>
<path d="M41.9 143.8h7.6M41.9 141.2h7.6M78 146.8h8.9M78 154.4h8.9M94.5 146.8h3.8M94.5 154.4h3.8M113.5 146.8h8.9M113.5 154.4h8.9M130 146.8h3.9M130 154.4h3.9M78 162h8.9M78 177.3h8.9"/>
<path d="M78 169.7h8.9M94.5 162h3.8M94.5 177.3h3.8M94.5 169.7h3.8M113.5 162h8.9M113.5 177.3h8.9M113.5 169.7h8.9M130 162h3.9M130 177.3h3.9M130 169.7h3.9M78 184.9h8.9M78 192.5h8.9"/>
<path d="M94.5 184.9h3.8M113.5 184.9h8.9M113.5 192.5h8.9M130 184.9h3.9"/>
</g>
<path d="M87.5 131l1.2 1.2M88.7 131l-1.2 1.2M123.1 131l1.2 1.2M124.3 131l-1.2 1.2" fill="none" stroke="#000084" stroke-width=".18"/>
<g fill="#008400" stroke="#008400" stroke-width=".18">
<circle cx="245.4" cy="53.1" r=".46"/>
<circle cx="245.4" cy="102.6" r=".46"/>
<circle cx="245.4" cy="83.6" r=".46"/>
<circle cx="245.4" cy="34" r=".46"/>
<circle cx="133.9" cy="139.2" r=".46"/>
<circle cx="193" cy="82.8" r=".46"/>
<circle cx="139.7" cy="82.8" r=".46"/>
<circle cx="139.7" cy="52.3" r=".46"/>
<circle cx="139.7" cy="101.8" r=".46"/>
<circle cx="90.2" cy="52.3" r=".46"/>
<circle cx="90.2" cy="82.8" r=".46"/>
<circle cx="90.2" cy="33.3" r=".46"/>
<circle cx="139.7" cy="33.3" r=".46"/>
<circle cx="193" cy="52.3" r=".46"/>
<circle cx="193" cy="33.3" r=".46"/>
<circle cx="193" cy="101.8" r=".46"/>
<circle cx="133.9" cy="177.3" r=".46"/>
<circle cx="133.9" cy="169.7" r=".46"/>
<circle cx="133.9" cy="184.9" r=".46"/>
<circle cx="98.3" cy="146.8" r=".46"/>
<circle cx="98.3" cy="139.2" r=".46"/>
<circle cx="98.3" cy="154.4" r=".46"/>
<circle cx="98.3" cy="162" r=".46"/>
<circle cx="90.2" cy="101.8" r=".46"/>
<circle cx="133.9" cy="146.8" r=".46"/>
<circle cx="133.9" cy="154.4" r=".46"/>
<circle cx="133.9" cy="162" r=".46"/>
<circle cx="98.3" cy="169.7" r=".46"/>
<circle cx="98.3" cy="184.9" r=".46"/>
<circle cx="98.3" cy="177.3" r=".46"/>
</g>
<g font-size="2.8" fill="#840000">
<text x="178" y="191.2">Title:</text>
<text x="187.3" y="191.2">dout-8</text>
</g>
<g font-size="2.1" fill="#840000">
<text x="178" y="178.5">Mechanical</text>
<text x="178" y="175.5">Circuit</text>
<text x="186.7" y="175.5">&amp;</text>
<text x="189.8" y="175.5">PCB</text>
<text x="191.8" y="178.5">design:</text>
<text x="195.6" y="175.5">design:</text>
<text x="201.1" y="178.5">Xavier</text>
<text x="204.9" y="175.5">Jordi</text>
<text x="209.2" y="178.5">Pi</text>
<text x="211.7" y="175.5">Binefa</text>
<text x="178" y="184.5">Sheet:</text>
<text x="178" y="181.5">www.iotvertebrae.com</text>
<text x="178" y="187.2">File:</text>
<text x="184.4" y="187.2">dout-8_11.kicad_sch</text>
<text x="178" y="197.4">KiCad</text>
<text x="178" y="194.6">Size:</text>
<text x="184.7" y="194.6">A4</text>
<text x="185.7" y="197.4">E.D.A.</text>
<text x="194.6" y="197.4">kicad</text>
<text x="200" y="194.6">Date:</text>
<text x="201.8" y="197.4">6.0.11+dfsg-1~bpo11+1</text>
<text x="207" y="194.6">2023-04-06</text>
<text x="263" y="194.6">Rev:</text>
<text x="263" y="197.4">Id:</text>
<text x="267.1" y="197.4">1/1</text>
<text x="269.1" y="194.6">1.1</text>
</g>
<g font-size="1.8" fill="#840000">
<text x="35" y="12.3">1</text>
<text x="85" y="12.3">2</text>
<text x="135" y="12.3">3</text>
<text x="185" y="12.3">4</text>
<text x="235" y="12.3">5</text>
<text x="285" y="12.3">6</text>
<text x="10.4" y="36.3">A</text>
<text x="285.4" y="36.3">A</text>
<text x="93.3" y="44.4">1</text>
<text x="106" y="44.4">4</text>
<text x="109.3" y="44.5">F1</text>
<text x="142.8" y="44.4">1</text>
<text x="155.5" y="44.4">4</text>
<text x="158.8" y="44.5">F3</text>
<text x="196.2" y="44.4">1</text>
<text x="208.9" y="44.4">4</text>
<text x="212.1" y="44.5">F5</text>
<text x="248.5" y="45.2">1</text>
<text x="261.2" y="45.2">4</text>
<text x="264.5" y="45.2">F7</text>
<text x="93.3" y="49.5">2</text>
<text x="106" y="49.5">3</text>
<text x="142.8" y="49.5">2</text>
<text x="155.5" y="49.5">3</text>
<text x="196.2" y="49.5">2</text>
<text x="208.9" y="49.5">3</text>
<text x="248.5" y="50.3">2</text>
<text x="261.2" y="50.3">3</text>
<text x="33" y="59.7">1</text>
<text x="41.9" y="59.7">2</text>
<text x="33" y="62.2">3</text>
<text x="33" y="64.8">5</text>
<text x="41.9" y="62.2">4</text>
<text x="41.9" y="64.8">6</text>
<text x="84.7" y="62.2">1</text>
<text x="134.3" y="62.2">1</text>
<text x="187.6" y="62.2">1</text>
<text x="239.9" y="63">1</text>
<text x="33" y="67.3">7</text>
<text x="33" y="69.8">9</text>
<text x="41.3" y="69.8">10</text>
<text x="41.9" y="67.3">8</text>
<text x="32.4" y="72.4">11</text>
<text x="32.4" y="74.9">13</text>
<text x="32.4" y="77.5">15</text>
<text x="41.3" y="72.4">12</text>
<text x="41.3" y="74.9">14</text>
<text x="41.3" y="77.5">16</text>
<text x="10.3" y="86.3">B</text>
<text x="285.3" y="86.3">B</text>
<text x="93.3" y="94">1</text>
<text x="106" y="94">4</text>
<text x="109.3" y="94">F2</text>
<text x="142.8" y="94">1</text>
<text x="155.5" y="94">4</text>
<text x="158.8" y="94">F4</text>
<text x="196.2" y="94">1</text>
<text x="208.9" y="94">4</text>
<text x="212.1" y="94">F6</text>
<text x="248.5" y="94.7">1</text>
<text x="261.2" y="94.7">4</text>
<text x="264.5" y="94.7">F8</text>
<text x="93.3" y="99.1">2</text>
<text x="106" y="99.1">3</text>
<text x="142.8" y="99.1">2</text>
<text x="155.5" y="99.1">3</text>
<text x="196.2" y="99.1">2</text>
<text x="208.9" y="99.1">3</text>
<text x="248.5" y="99.8">2</text>
<text x="261.2" y="99.8">3</text>
<text x="39.3" y="107.9">1</text>
<text x="39.3" y="105.4">2</text>
<text x="39.3" y="102.9">3</text>
<text x="84.7" y="111.8">1</text>
<text x="134.3" y="111.8">1</text>
<text x="187.6" y="111.8">1</text>
<text x="239.9" y="112.5">1</text>
<text x="39.3" y="125.7">8</text>
<text x="39.3" y="123.2">9</text>
<text x="39.3" y="130.8">6</text>
<text x="39.3" y="128.3">7</text>
<text x="10.3" y="136.3">C</text>
<text x="39.3" y="135.9">4</text>
<text x="39.3" y="133.3">5</text>
<text x="285.3" y="136.3">C</text>
<text x="39.3" y="143.5">1</text>
<text x="39.3" y="141">2</text>
<text x="39.3" y="138.4">3</text>
<text x="10.3" y="186.3">D</text>
<text x="285.3" y="186.3">D</text>
<text x="35" y="200.3">1</text>
<text x="85" y="200.3">2</text>
<text x="135" y="200.3">3</text>
<text x="185" y="200.3">4</text>
<text x="235" y="200.3">5</text>
<text x="285" y="200.3">6</text>
</g>
<g font-size="1.8" fill="#008484">
<text x="91.6" y="32.2">+24V</text>
<text x="141.1" y="32.2">+24V</text>
<text x="194.4" y="32.2">+24V</text>
<text x="246.8" y="32.9">+24V</text>
<text x="83.6" y="40.9" transform="rotate(-90 83.6 40.9)">4K7</text>
<text x="83.8" y="38.1">R4</text>
<text x="91.2" y="40.9" transform="rotate(-90 91.2 40.9)">4K7</text>
<text x="91.4" y="38.1">R6</text>
<text x="99" y="40.8">U1</text>
<text x="133.1" y="40.9" transform="rotate(-90 133.1 40.9)">4K7</text>
<text x="133.4" y="38.1">R10</text>
<text x="140.7" y="40.9" transform="rotate(-90 140.7 40.9)">4K7</text>
<text x="141" y="38.1">R12</text>
<text x="148.5" y="40.8">U3</text>
<text x="186.4" y="40.9" transform="rotate(-90 186.4 40.9)">4K7</text>
<text x="186.7" y="38.1">R16</text>
<text x="194.1" y="40.9" transform="rotate(-90 194.1 40.9)">4K7</text>
<text x="194.3" y="38.1">R18</text>
<text x="201.9" y="40.8">U5</text>
<text x="238.8" y="41.6" transform="rotate(-90 238.8 41.6)">4K7</text>
<text x="239" y="38.9">R22</text>
<text x="246.4" y="41.6" transform="rotate(-90 246.4 41.6)">4K7</text>
<text x="246.6" y="38.9">R24</text>
<text x="254.2" y="41.5">U8</text>
<text x="95.3" y="43.3">CPC1017N</text>
<text x="107.7" y="47">MF-USMF010-2</text>
<text x="144.8" y="43.3">CPC1017N</text>
<text x="157.2" y="47">MF-USMF010-2</text>
<text x="198.1" y="43.3">CPC1017N</text>
<text x="210.6" y="47">MF-USMF010-2</text>
<text x="250.5" y="44">CPC1017N</text>
<text x="262.9" y="47.8">MF-USMF010-2</text>
<text x="81" y="51.7" transform="rotate(-90 81 51.7)">RED_LED</text>
<text x="83.8" y="48.3">D2</text>
<text x="130.6" y="51.7" transform="rotate(-90 130.6 51.7)">RED_LED</text>
<text x="133.4" y="48.3">D4</text>
<text x="183.9" y="51.7" transform="rotate(-90 183.9 51.7)">RED_LED</text>
<text x="186.7" y="48.3">D6</text>
<text x="236.2" y="52.4" transform="rotate(-90 236.2 52.4)">RED_LED</text>
<text x="239" y="49">D20</text>
<text x="27.3" y="58.5">Conn_02x08_Odd_Even</text>
<text x="36.9" y="56">J1</text>
<text x="73.6" y="58.4">R2</text>
<text x="123.1" y="58.4">R8</text>
<text x="175.9" y="58.4">R14</text>
<text x="228.2" y="59.2">R20</text>
<text x="17.8" y="61">GND</text>
<text x="74.9" y="61">1K</text>
<text x="92.5" y="60.1">Q1</text>
<text x="92.5" y="62.7">BC817</text>
<text x="124.4" y="61">1K</text>
<text x="142" y="60.1">Q3</text>
<text x="142" y="62.7">BC817</text>
<text x="177.8" y="61">1K</text>
<text x="195.4" y="60.1">Q5</text>
<text x="195.4" y="62.7">BC817</text>
<text x="230.1" y="61.7">1K</text>
<text x="247.7" y="60.9">Q7</text>
<text x="247.7" y="63.4">BC817</text>
<text x="54" y="71.6">GND</text>
<text x="16.5" y="73.7">+3.3V</text>
<text x="17.8" y="76.2">GND</text>
<text x="54" y="76.6">GND</text>
<text x="54" y="74.1">+3.3V</text>
<text x="88.2" y="73">GND</text>
<text x="137.7" y="73">GND</text>
<text x="191" y="73">GND</text>
<text x="243.4" y="73.8">GND</text>
<text x="16.5" y="78.7">+24V</text>
<text x="54" y="79.2">+24V</text>
<text x="91.6" y="81.7">+24V</text>
<text x="141.1" y="81.7">+24V</text>
<text x="194.4" y="81.7">+24V</text>
<text x="246.8" y="82.5">+24V</text>
<text x="33" y="88.9">R1</text>
<text x="44.4" y="88.9">D1</text>
<text x="83.8" y="87.6">R5</text>
<text x="91.4" y="87.6">R7</text>
<text x="133.4" y="87.6">R11</text>
<text x="141" y="87.6">R13</text>
<text x="186.7" y="87.6">R17</text>
<text x="194.3" y="87.6">R19</text>
<text x="239" y="88.4">R23</text>
<text x="246.6" y="88.4">R25</text>
<text x="19.1" y="91.4">+24V</text>
<text x="33.6" y="91.4">4K7</text>
<text x="41.6" y="94">GREEN_LED</text>
<text x="59.1" y="91.9">GND</text>
<text x="83.6" y="90.4" transform="rotate(-90 83.6 90.4)">4K7</text>
<text x="91.2" y="90.4" transform="rotate(-90 91.2 90.4)">4K7</text>
<text x="95.3" y="92.8">CPC1017N</text>
<text x="99" y="90.3">U2</text>
<text x="133.1" y="90.4" transform="rotate(-90 133.1 90.4)">4K7</text>
<text x="140.7" y="90.4" transform="rotate(-90 140.7 90.4)">4K7</text>
<text x="144.8" y="92.8">CPC1017N</text>
<text x="148.5" y="90.3">U4</text>
<text x="186.4" y="90.4" transform="rotate(-90 186.4 90.4)">4K7</text>
<text x="194.1" y="90.4" transform="rotate(-90 194.1 90.4)">4K7</text>
<text x="198.1" y="92.8">CPC1017N</text>
<text x="201.9" y="90.3">U6</text>
<text x="238.8" y="91.2" transform="rotate(-90 238.8 91.2)">4K7</text>
<text x="246.4" y="91.2" transform="rotate(-90 246.4 91.2)">4K7</text>
<text x="250.5" y="93.6">CPC1017N</text>
<text x="254.2" y="91">U7</text>
<text x="31" y="101.7">Conn_01x03</text>
<text x="35.7" y="99.2">J3</text>
<text x="81" y="101.2" transform="rotate(-90 81 101.2)">RED_LED</text>
<text x="83.8" y="97.8">D3</text>
<text x="107.7" y="96.5">MF-USMF010-2</text>
<text x="130.6" y="101.2" transform="rotate(-90 130.6 101.2)">RED_LED</text>
<text x="133.4" y="97.8">D5</text>
<text x="157.2" y="96.5">MF-USMF010-2</text>
<text x="183.9" y="101.2" transform="rotate(-90 183.9 101.2)">RED_LED</text>
<text x="186.7" y="97.8">D7</text>
<text x="210.6" y="96.5">MF-USMF010-2</text>
<text x="236.2" y="102" transform="rotate(-90 236.2 102)">RED_LED</text>
<text x="239" y="98.6">D21</text>
<text x="262.9" y="97.3">MF-USMF010-2</text>
<text x="53.1" y="104.6">+VDC</text>
<text x="73.6" y="108">R3</text>
<text x="123.1" y="108">R9</text>
<text x="175.9" y="108">R15</text>
<text x="50" y="109.7">GNDD</text>
<text x="74.9" y="110.5">1K</text>
<text x="92.5" y="109.7">Q2</text>
<text x="92.5" y="112.2">BC817</text>
<text x="124.4" y="110.5">1K</text>
<text x="142" y="109.7">Q4</text>
<text x="142" y="112.2">BC817</text>
<text x="177.8" y="110.5">1K</text>
<text x="195.4" y="109.7">Q6</text>
<text x="195.4" y="112.2">BC817</text>
<text x="228.2" y="108.7">R21</text>
<text x="230.1" y="111.3">1K</text>
<text x="247.7" y="110.4">Q8</text>
<text x="247.7" y="113">BC817</text>
<text x="31" y="119.5">Conn_01x10</text>
<text x="35.7" y="117">J2</text>
<text x="38.7" y="120.6">10</text>
<text x="49" y="121.4">GNDD</text>
<text x="54.1" y="124.9">+VDC</text>
<text x="88.2" y="122.6">GND</text>
<text x="137.7" y="122.6">GND</text>
<text x="191" y="122.6">GND</text>
<text x="243.4" y="123.3">GND</text>
<text x="86.8" y="137.7">D8</text>
<text x="94" y="133">+VDC</text>
<text x="126.5" y="133">GNDD</text>
<text x="126.9" y="137.7">D14</text>
<text x="87.2" y="142.7">LL4148</text>
<text x="103.6" y="140.6">GNDD</text>
<text x="122.7" y="142.7">LL4148</text>
<text x="142.2" y="140.6">+VDC</text>
<text x="86.8" y="145.3">D9</text>
<text x="126.9" y="145.3">D15</text>
<text x="86.2" y="152.9">D10</text>
<text x="87.2" y="150.4">LL4148</text>
<text x="122.7" y="150.4">LL4148</text>
<text x="126.9" y="152.9">D16</text>
<text x="86.2" y="160.5">D11</text>
<text x="87.2" y="158">LL4148</text>
<text x="122.7" y="158">LL4148</text>
<text x="126.9" y="160.5">D17</text>
<text x="87.2" y="165.6">LL4148</text>
<text x="122.7" y="165.6">LL4148</text>
<text x="86.2" y="168.1">D12</text>
<text x="87.2" y="173.2">LL4148</text>
<text x="122.7" y="173.2">LL4148</text>
<text x="126.9" y="168.1">D18</text>
<text x="86.2" y="175.8">D13</text>
<text x="126.9" y="175.8">D19</text>
<text x="86.2" y="183.4">D22</text>
<text x="87.2" y="180.8">LL4148</text>
<text x="122.7" y="180.8">LL4148</text>
<text x="126.9" y="183.4">D24</text>
<text x="86.2" y="191">D23</text>
<text x="87.2" y="188.5">LL4148</text>
<text x="122.7" y="188.5">LL4148</text>
<text x="126.9" y="191">D25</text>
<text x="87.2" y="196.1">LL4148</text>
<text x="122.7" y="196.1">LL4148</text>
</g>
<g font-size="1.8">
<text x="117.2" y="44.3">OUT_0</text>
<text x="166.8" y="44.3">OUT_2</text>
<text x="220.1" y="44.3">OUT_4</text>
<text x="272.4" y="45.1">OUT_6</text>
<text x="119" y="49.4">COM</text>
<text x="168.5" y="49.4">COM</text>
<text x="221.9" y="49.4">COM</text>
<text x="274.2" y="50.2">COM</text>
<text x="48.1" y="59.6">O0</text>
<text x="67.3" y="59.6">O0</text>
<text x="116.8" y="59.6">O2</text>
<text x="170.2" y="59.6">O4</text>
<text x="25.4" y="62.1">O1</text>
<text x="25.4" y="64.7">O3</text>
<text x="48.1" y="62.1">O2</text>
<text x="48.1" y="64.7">O4</text>
<text x="222.5" y="60.4">O6</text>
<text x="25.4" y="67.2">O5</text>
<text x="25.4" y="69.7">O7</text>
<text x="48.1" y="67.2">O6</text>
<text x="117.2" y="93.9">OUT_1</text>
<text x="166.8" y="93.9">OUT_3</text>
<text x="220.1" y="93.9">OUT_5</text>
<text x="272.4" y="94.6">OUT_7</text>
<text x="119" y="99">COM</text>
<text x="168.5" y="99">COM</text>
<text x="221.9" y="99">COM</text>
<text x="274.2" y="99.7">COM</text>
<text x="42" y="105.3">COM</text>
<text x="67.3" y="109.1">O1</text>
<text x="116.8" y="109.1">O3</text>
<text x="170.2" y="109.1">O5</text>
<text x="222.5" y="109.9">O7</text>
<text x="43.6" y="125.6">OUT_7</text>
<text x="43.6" y="130.7">OUT_5</text>
<text x="43.6" y="128.2">OUT_6</text>
<text x="43.6" y="135.8">OUT_3</text>
<text x="43.6" y="133.2">OUT_4</text>
<text x="43.6" y="140.9">OUT_1</text>
<text x="43.6" y="143.4">OUT_0</text>
<text x="43.6" y="138.3">OUT_2</text>
<text x="78" y="138.8">OUT_0</text>
<text x="113.5" y="138.8">OUT_0</text>
<text x="78" y="146.5">OUT_1</text>
<text x="113.5" y="146.5">OUT_1</text>
<text x="78" y="154.1">OUT_2</text>
<text x="113.5" y="154.1">OUT_2</text>
<text x="78" y="161.7">OUT_3</text>
<text x="113.5" y="161.7">OUT_3</text>
<text x="78" y="169.3">OUT_4</text>
<text x="113.5" y="169.3">OUT_4</text>
<text x="78" y="176.9">OUT_5</text>
<text x="113.5" y="176.9">OUT_5</text>
<text x="78" y="184.6">OUT_6</text>
<text x="113.5" y="184.6">OUT_6</text>
<text x="78" y="192.2">OUT_7</text>
<text x="113.5" y="192.2">OUT_7</text>
</g>
<g font-size="1.8" fill="#0000c2">
<text x="25.1" y="105.3">COMMON</text>
<text x="25.1" y="107.3">SELECTOR</text>
<text x="78" y="128.7">CFG PNP:</text>
<text x="113.5" y="128.7">CFG NPN:</text>
<text x="78" y="132.5">COM AT</text>
<text x="113.5" y="132.5">COM AT</text>
</g>
</svg>
